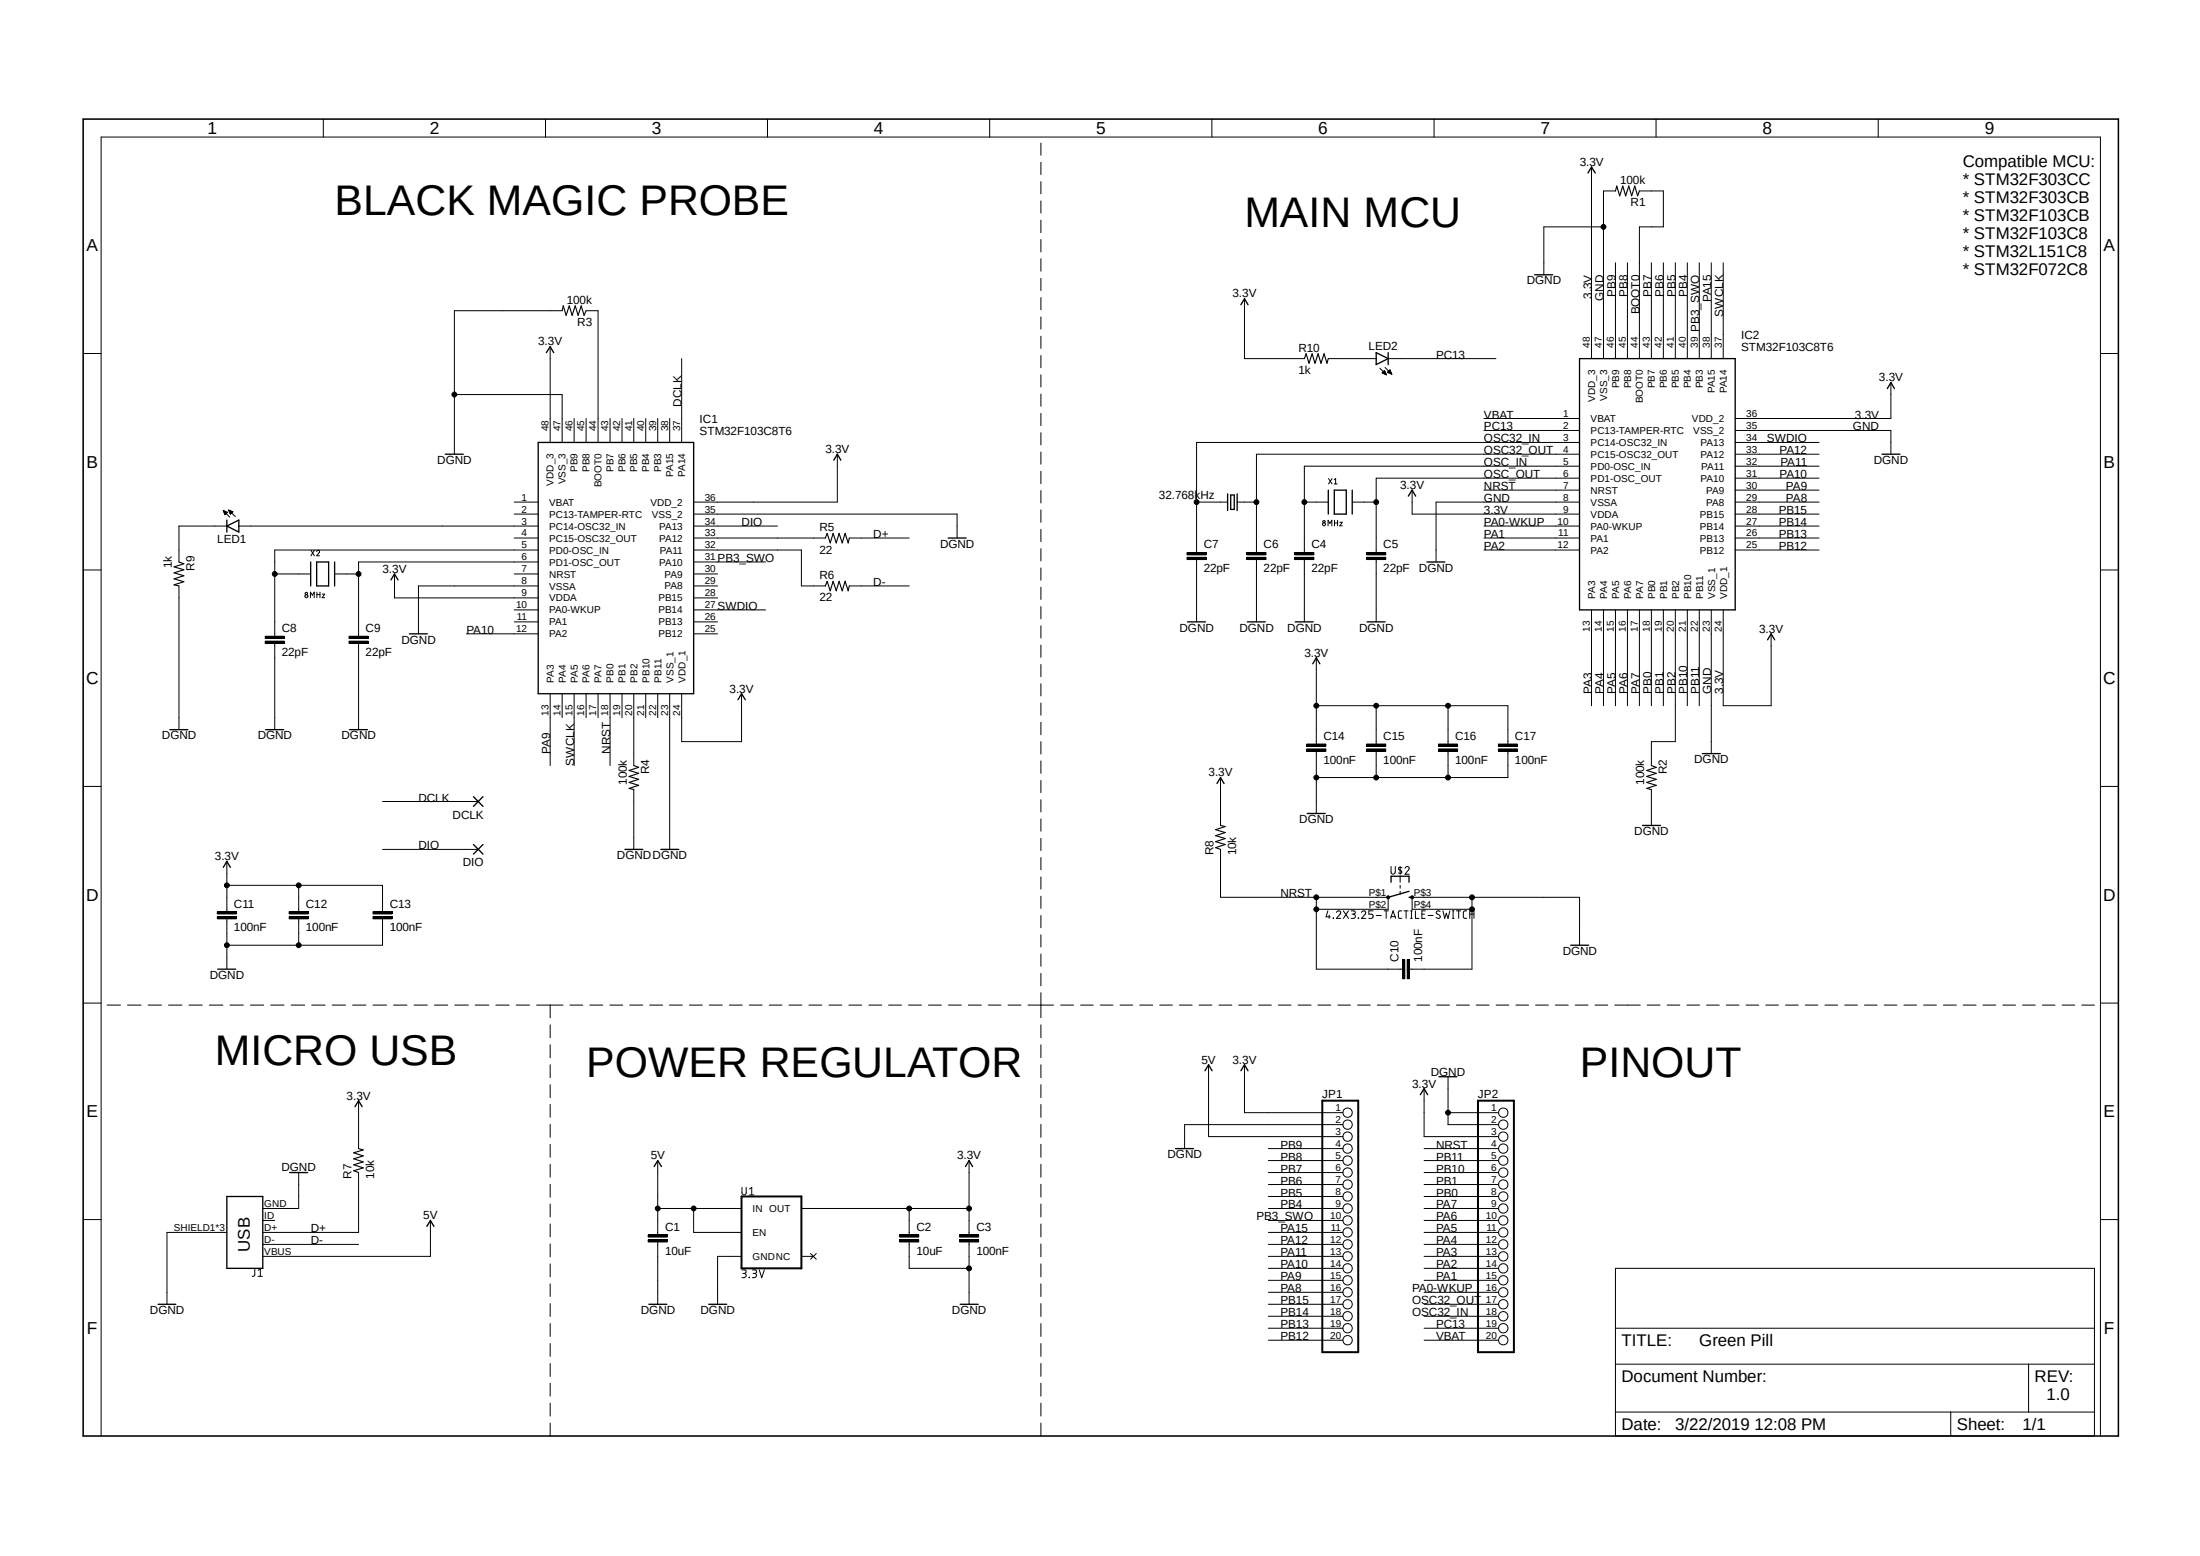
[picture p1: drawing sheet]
<svg xmlns="http://www.w3.org/2000/svg" width="420mm" height="297mm" viewBox="0 0 420 297" stroke-linecap="round" stroke-linejoin="round" font-family="sans-serif">
<path d="M15.4 22.4l389.3 252.2M404.7 22.4l-389.3 252.2" fill="none" stroke="#fff" stroke-width=".19"/>
<g fill="none" stroke="#000" stroke-width=".19">
<path d="M61.7 22.7v3.5M104.1 22.7v3.5M146.5 22.7v3.5M188.9 22.7v3.5M198.7 27.3v2.3M198.7 31v2.3M198.7 34.7v2.3M198.7 38.4v2.3M231.4 22.7v3.5M273.8 22.7v3.5M303.8 31.9v36.6M308.4 36.4h-2.3v32.1"/>
<path d="M313 36.4h4.5v6.9h-4.5v25.2M316.1 22.7v3.5M358.6 22.7v3.5M107.3 59.3h-20.6v27.4M111.9 59.3h2.3v25.2M198.7 42v2.4M198.7 45.7v2.4M198.7 49.4v2.4M198.7 53.1v2.4M198.7 56.8v2.3M237.6 57v11.5h11.4M306.1 43.3h-11.4v9.2"/>
<path d="M308.4 50.2v18.3M310.7 50.2v18.3M315.3 50.2v18.3M317.5 50.2v18.3M319.8 50.2v18.3M322.1 50.2v18.3M324.4 50.2v18.3M326.7 50.2v18.3M329 50.2v18.3M15.9 67.5h3.4M86.7 75.3h20.6v9.2M105 66.2v18.3"/>
<path d="M109.6 79.9v4.6M111.9 79.9v4.6M116.5 79.9v4.6M118.7 79.9v4.6M121 79.9v4.6M123.3 79.9v4.6M125.6 79.9v4.6M127.8 79.9v4.6M130.1 68.5v16M198.7 60.5v2.3M198.7 64.2v2.3M198.7 67.9v2.3"/>
<path d="M198.7 71.5v2.4M198.7 75.2v2.4M198.7 78.9v2.3M253.6 68.5h9.1M263.4 70.3l1.3 1.2M263.9 71.2h.6M263.9 71.1h.6M264 71h.5M264 71.2h.5M264.1 71h.3M264.2 70.9h.2M264.2 71.3h.4"/>
<path d="M264.2 70.8h.1M264.3 70.7l-.4 .5 .8 .3M264.3 70.7l.4 .8M264.3 70.7h.1M264.4 71.4h.2M264.4 70.1l1.3 1.4M264.5 71.5h.1M264.9 71.1l.4-.5 .4 .8zM264.9 71h.6M265 71.1h.6M265 71h.5M265 68.5h20.6"/>
<path d="M265 70.9h.5M265.1 70.8h.3M265.2 71.2h.4M265.2 70.7h.2M265.3 70.7h.1M265.3 71.2h.3M265.5 71.3h.1M283.3 79.9h18.2M361 73v6.9h-29.7M401 67.5h3.4M42.6 97.5l1.3 1.2M42.6 97.5l.8 .3-.4 .5z"/>
<path d="M42.6 97.5h.1M42.7 97.6h.3M42.7 97.5h.1M42.7 97.7h.4M42.8 97.7h.5M42.8 97.9h.5M42.8 97.8h.6M42.8 98h.4M42.9 98h.3M42.9 98.1h.2M42.9 98.2h.1M43.6 97.4l1.3 1.2"/>
<path d="M43.6 97.4l.8 .3M43.6 97.4l.4 .7M43.7 97.5h.2M43.7 97.4h.1M43.7 97.5h.4M43.8 97.6h.5M43.8 97.7h.6M43.9 97.8h.4M43.9 98h.3M43.9 97.9h.3M43.9 98h.2M44 98.1v.1"/>
<path d="M44.4 97.7l-.4 .4M98.2 95.8h4.5M98.2 98.1h4.5M132.4 98.1h50.3v4.6M159.9 86.7v9.1h-27.5M198.7 82.6v2.3M198.7 86.3v2.3M198.7 90v2.3M198.7 93.6v2.4M198.7 97.3v2.4M228.4 95.8h6M236.2 95.8h3.7"/>
<path d="M249 95.8h4.6M253.6 91.4l.7 1M254.3 91.4l-.7 1M254.7 91.6l.3-.2v1M254.7 92.4h.6M254.8 99.3v1.1M254.8 99.8h.6M255.4 99.3v1.1M255.8 99.7h.4l-.4 .7h.4M258.1 95.8h4.6M269.6 93.6v4.5h31.9M283.3 82.2h18.2"/>
<path d="M283.3 93.6h18.2M301.5 95.8h-27.3v11.5M301.5 84.5h-73.1v21M301.5 86.7h-61.6v18.8M301.5 89h-52.5v16.5M301.5 91.3h-38.8v14.2M331.3 95.8h16M331.3 98.1h16M331.3 82.2h29.7v4.5M331.3 84.5h16M331.3 86.7h16M331.3 89h16"/>
<path d="M331.3 91.3h16M331.3 93.6h16M15.9 108.8h3.4M34.2 111.8v27.5M43.3 100.4h-9.1v6.9M45.6 100.4h57.1M52.5 109.6h6.8M59.3 114.1v-1.1l.3 .6 .4-.6v1.1M59.4 105l.6 1.1M60 105l-.6 1.1M60.5 105.3l.2-.3 .3 .2v.2l-.5 .7h.5M60.5 113v1.1"/>
<path d="M60.5 113.5h.6M61.1 113v1.1M61.5 113.4h.5l-.5 .7h.5M63.9 109.6h4.6M75.3 109.6v4.5h27.4M98.2 102.7h4.5M98.2 109.6h4.5M98.2 116.4h4.5M98.2 118.7h4.5M102.7 105h-50.2v16.5M102.7 107.3h-34.2v14.2M102.7 111.8h-22.8v9.2"/>
<path d="M132.4 100.4h16M132.4 102.7h25.2M132.4 105h20.6v6.8h4.6M132.4 107.3h13.7M132.4 109.6h4.6M132.4 111.8h4.6M132.4 114.1h4.6M132.4 116.4h13.7M132.4 118.7h4.6M162.1 102.7h11.5M162.1 111.8h11.5M198.7 101v2.4"/>
<path d="M198.7 104.7v2.4M198.7 108.4v2.3M198.7 112.1v2.3M198.7 115.8v2.3M198.7 119.5v2.3M226.6 106.4h3.7v.4h-3.7zM226.6 105.5h3.7v.4h-3.7zM228.4 106.8v11.9M238 106.4h3.7v.4h-3.7zM238 105.5h3.7v.4h-3.7zM239.9 106.8v11.9M247.2 106.4h3.6v.4h-3.6z"/>
<path d="M247.2 105.5h3.6v.4h-3.6zM249 106.8v11.9M253.5 100.4v-1.1l.4 .6 .4-.6v1.1M260.9 106.4h3.6v.4h-3.6zM260.9 105.5h3.6v.4h-3.6zM262.7 106.8v11.9M283.3 100.4h18.2M283.3 102.7h18.2M283.3 105h18.2M303.8 116.4v18.3M306.1 116.4v18.3M308.4 116.4v18.3"/>
<path d="M310.7 116.4v18.3M313 116.4v18.3M315.3 116.4v18.3M317.5 116.4v18.3M319.8 116.4v25.2h-4.5v4.5M322.1 116.4v18.3M324.4 116.4v18.3M326.7 116.4v27.4M329 116.4v18.3h9.1v-13.7M331.3 100.4h16M331.3 102.7h16M331.3 105h16"/>
<path d="M401 108.8h3.4M50.6 122.4h3.7v.4h-3.7zM50.6 121.5h3.7v.4h-3.7zM52.5 122.8v16.5M66.6 122.4h3.7v.4h-3.7zM66.6 121.5h3.7v.4h-3.7zM68.5 122.8v16.5M89 121h13.7M105 132.4v13.7M107.3 132.4v4.6M109.6 132.4v13.7M111.9 132.4v4.6"/>
<path d="M114.2 132.4v4.6M116.5 132.4v13.7M118.7 132.4v4.6M121 132.4v13.7M123.3 132.4v4.6M125.6 132.4v4.6M127.8 132.4v29.7M130.1 132.4v9.2h11.5v-9.2M132.4 121h4.6M198.7 123.1v2.4M198.7 126.8v2.4M198.7 130.5v2.3"/>
<path d="M198.7 134.2v2.3M198.7 137.9v2.4M251.3 125.6v16.4M251.3 134.7h36.6v7.3M262.7 134.7v7.3M276.4 134.7v7.3M15.9 150.1h3.4M73 153h18.3M121 150.7v11.4M198.7 141.6v2.3M198.7 145.2v2.4M198.7 149v2.3"/>
<path d="M198.7 152.7v2.3M198.7 156.3v2.4M233 148.4v9.2M249.5 143h3.6v.4h-3.6zM249.5 142h3.6v.5h-3.6zM251.3 143.4v11.9M260.9 143h3.6v.4h-3.6zM260.9 142h3.6v.5h-3.6zM262.7 143.4v5M274.6 143h3.7v.4h-3.7zM274.6 142h3.7v.5h-3.7zM276.4 143.4v5"/>
<path d="M286 143h3.7v.4h-3.7zM286 142h3.7v.5h-3.7zM287.9 143.4v5h-36.6M315.3 150.7v6.9M401 150.1h3.4M41.5 175h3.6v.4h-3.6zM41.5 174h3.6v.5h-3.6zM43.3 164.4v9.6M43.3 175.4v9.6M43.3 169h29.7v5M55.2 175h3.6v.4h-3.6zM55.2 174h3.6v.5h-3.6z"/>
<path d="M57 169v5M57 175.4v5M71.2 175h3.6v.4h-3.6zM71.2 174h3.6v.5h-3.6zM73 175.4v5h-29.7M73 162.1h18.3M198.7 160v2.3M198.7 163.7v2.3M198.7 167.4v2.3M198.7 171.1v2.3M198.7 174.8v2.3M198.7 178.4v2.4"/>
<path d="M233 162.1v9.2h32v2.3h-13.7M251.3 171.3v13.7h16.4M253.5 173.9l-.3 1.1h.8M253.7 174.7v.6M254.5 175.2l.1 .1zM255.1 174.2a.4 .4 0 0 1 .6-.3 .4 .4 0 0 1 .1 .6l-.7 .8h.8M256.5 173.9l.9 1.4M257.4 173.9l-.9 1.4M257.9 173.9h.7a.31 .31 0 0 1 .1 .4 .31 .31 0 0 1-.3 .2h-.3M258.4 174.5a.4 .4 0 0 1 .3 .4 .4 .4 0 0 1-.3 .4h-.5M259.3 175.2l.1 .1zM259.9 174.2a.4 .4 0 0 1 .6-.3 .4 .4 0 0 1 .1 .6l-.7 .8h.8"/>
<path d="M262.1 173.9h-.8v.6h.5a.41 .41 0 0 1 .3 .4 .41 .41 0 0 1-.3 .4h-.5M262.7 174.8h1M264.2 173.9h.8M264.6 173.9v1.4M265.5 175.3l.4-1.4 .5 1.4M265.6 165.4v1.1a.4 .4 0 0 0 .4 .4 .4 .4 0 0 0 .4-.4v-1.1M265.6 175h.7M267.3 165.4v1.5M267.3 167.3v1.1M267.3 169v.5M267.3 170.1v.6M267.6 173.9h-.5l-.1 .3v.9l.1 .2h.5"/>
<path d="M267.6 165.7l-.6-.1v.3l.5 .3 .1 .3-.2 .2-.4-.1M268 173.9h.8M268.2 165.7a.39 .39 0 0 1 .5-.3 .39 .39 0 0 1 .3 .5l-.8 1h.8M268.4 173.9v1.4M269.3 175.3h.3M269.3 173.9h.3M269.5 173.9v1.4M270.2 173.9v1.4h.7M271.4 174.5h.5M272.1 173.9h-.7v1.4h.7M272.6 174.8h1M274.9 174a.43 .43 0 0 0-.7 .2l.2 .3 .4 .2 .2 .3-.3 .3-.5-.2"/>
<path d="M275.5 173.9l.3 1.4 .3-1 .3 1 .4-1.4M277.3 175.3h.3M277.3 173.9h.3M277.4 173.9v1.4M278 173.9h.8M278.5 173.9v1.4M280 173.9h-.5l-.1 .3v.9l.6 .2M280.6 174.5h.8M280.6 173.9v1.4M281 173.6h-11.4v-2.3h31.9v9.1M281 171.3v13.7h-11.9M281.4 173.9v1.4"/>
<path d="M15.9 191.5h3.4M20.4 191.9h2.6M24.3 191.9h2.6M28.3 191.9h2.5M32.2 191.9h2.5M36.1 191.9h2.5M40 191.9h2.5M43.9 191.9h2.5M47.8 191.9h2.5M51.7 191.9h2.5M55.6 191.9h2.6M59.5 191.9h2.6"/>
<path d="M63.4 191.9h2.6M67.3 191.9h2.5M71.2 191.9h2.6M75.1 191.9h2.6M79 191.9h2.6M82.9 191.9h2.6M86.8 191.9h2.6M90.7 191.9h2.6M94.7 191.9h2.5M98.6 191.9h2.5M102.4 191.9h5.1M105 191.9v2.4"/>
<path d="M105 195.6v2.5M105 199.4v2.5M108.8 191.9h2.5M112.6 191.9h2.5M116.4 191.9h2.5M120.2 191.9h2.5M124 191.9h2.5M127.8 191.9h2.5M131.6 191.9h2.5M135.4 191.9h2.5M139.2 191.9h2.5M143 191.9h2.5"/>
<path d="M146.9 191.9h2.4M150.6 191.9h2.5M154.4 191.9h2.5M158.2 191.9h2.5M162.1 191.9h2.4M165.9 191.9h2.4M169.6 191.9h2.5M173.4 191.9h2.5M177.2 191.9h2.5M181.1 191.9h2.4M184.9 191.9h2.4M188.7 191.9h2.4"/>
<path d="M192.4 191.9h2.5M196.3 191.9h4.8M198.7 182.1v2.3M198.7 185.8v2.4M198.7 189.5v4.8M198.7 195.6v2.5M198.7 199.4v2.5M202.5 191.9h2.4M206.3 191.9h2.4M210.1 191.9h2.4M213.8 191.9h2.4M217.6 191.9h2.4"/>
<path d="M221.4 191.9h2.4M225.2 191.9h2.4M228.9 191.9h2.5M232.7 191.9h2.5M236.5 191.9h2.4M240.3 191.9h2.4M244.1 191.9h2.4M247.8 191.9h2.5M251.6 191.9h2.4M255.4 191.9h2.4M259.2 191.9h2.4M262.9 191.9h2.5"/>
<path d="M266.7 191.9h2.5M267.8 183.2h.4v3.6h-.4zM268.6 183.2h.5v3.6h-.5zM270.5 191.9h2.4M274.3 191.9h2.4M278 191.9h2.5M281.8 191.9h2.5M285.6 191.9h2.4M289.4 191.9h2.4M293.2 191.9h2.4M296.9 191.9h2.5M300.7 191.9h2.4"/>
<path d="M304.5 191.9h2.4M308.3 191.9h4.8M314.5 191.9h2.4M318.3 191.9h2.4M322 191.9h2.4M325.8 191.9h2.4M329.6 191.9h2.4M333.3 191.9h2.4M337.1 191.9h2.4M340.9 191.9h2.4M344.6 191.9h2.4M348.4 191.9h2.4"/>
<path d="M352.2 191.9h2.4M355.9 191.9h2.5M359.7 191.9h2.4M363.5 191.9h2.4M367.2 191.9h2.5M371 191.9h2.5M374.8 191.9h2.4M378.5 191.9h2.5M382.4 191.9h2.4M386.1 191.9h2.4M389.9 191.9h2.4M393.7 191.9h2.4"/>
<path d="M397.4 191.9h2.4M401 191.5h3.4M68.5 210.1v9.1M105 203.2v2.5M105 207.1v2.4M105 210.8v2.5M105 214.6v2.5M105 218.4v2.5M198.7 203.2v2.5M198.7 207.1v2.4M198.7 210.8v2.5M198.7 214.6v2.5"/>
<path d="M198.7 218.4v2.5M230.7 203.2v13.8h25.7M237.6 203.2v9.2h18.8M242.1 219.2h14.3M256.4 214.7h-30.3v4.5M271.9 207.8v9.2h14.1M271.9 219.2h14.1M276.4 212.4h9.6M276.4 205.5v9.2h9.6M15.9 232.8h3.4M43.3 235.2h-11.4v13.8M50.2 233h2.3"/>
<path d="M50.2 237.5h18.3M57 223.8v6.9h-6.8M68.5 223.8v11.4h-18.3M82.2 233v6.8h-32M105 222.2v2.5M105 226.1v2.4M105 229.8v2.5M105 233.6v2.5M105 237.4v2.5M123.7 236.6h3.7v.5h-3.7zM123.7 235.7h3.7v.4h-3.7zM125.6 221.5v14.2"/>
<path d="M125.6 237.1v11.9M125.6 230.7h16M132.4 230.7v4.5h9.2M141.6 239.8h-4.6v9.2M141.6 226.7l.1 1.2a.41 .41 0 0 0 .4 .2 .41 .41 0 0 0 .4-.4v-1M143.1 226.9l.4-.2v1.4M143.1 228.1h.8M153 230.7h32M153 239.8h2.3M154.7 239.3l1.1 1.1M155.8 239.3l-1.1 1.1M171.7 236.6h3.7v.5h-3.7z"/>
<path d="M171.7 235.7h3.7v.4h-3.7zM173.6 237.1v5h11.4M173.6 230.7v5M183.2 236.6h3.6v.5h-3.6zM183.2 235.7h3.6v.4h-3.6zM185 221.5v14.2M185 237.1v11.9M198.7 222.2v2.5M198.7 226.1v2.4M198.7 229.8v2.5M198.7 233.6v2.5M198.7 237.4v2.5"/>
<path d="M242.1 221.5h14.3M242.1 223.8h14.3M242.1 226.1h14.3M242.1 228.4h14.3M242.1 230.7h14.3M242.1 233h14.3M242.1 235.2h14.3M242.1 237.5h14.3M242.1 239.8h14.3M271.9 221.5h14.1M271.9 223.8h14.1M271.9 226.1h14.1"/>
<path d="M271.9 228.4h14.1M271.9 230.7h14.1M271.9 233h14.1M271.9 235.2h14.1M271.9 237.5h14.1M271.9 239.8h14.1M401 232.8h3.4M48.6 242.2v1.1l-.1 .3h-.3M49.3 243.6h.8M49.3 242.5l.4-.3v1.4M105 241.3v2.4M105 245.1v2.4"/>
<path d="M105 248.8v2.5M105 252.6v2.5M105 256.5v2.4M141.6 242.4h.6a.34 .34 0 0 1 .3 .3 .34 .34 0 0 1-.3 .4h-.4M142.1 243.1a.4 .4 0 0 1 .4 .4 .4 .4 0 0 1-.4 .4h-.5M143 243.8l.1 .1zM143.6 242.4h.5a.34 .34 0 0 1 .3 .3 .34 .34 0 0 1-.3 .4h-.3M144 243.1a.4 .4 0 0 1 .4 .4 .4 .4 0 0 1-.4 .4h-.4M144.9 242.4l.5 1.5 .5-1.5M198.7 241.3v2.4M198.7 245.1v2.4M198.7 248.8v2.5"/>
<path d="M198.7 252.6v2.5M198.7 256.5v2.4M242.1 242.1h14.3M242.1 244.4h14.3M242.1 246.7h14.3M242.1 249h14.3M242.1 251.2h14.3M242.1 253.5h14.3M242.1 255.8h14.3M271.9 242.1h14.1M271.9 244.4h14.1M271.9 246.7h14.1"/>
<path d="M271.9 249h14.1M271.9 251.2h14.1M271.9 253.5h14.1M271.9 255.8h14.1M308.4 242.1h91.4v32h-91.4zM308.4 253.5h91.4M19.3 274.1v-247.9h381.7v247.9M105 260.3v2.4M105 264v2.5M105 267.8v2.5M105 271.7v2.4M198.7 260.3v2.4"/>
<path d="M198.7 264v2.5M198.7 267.8v2.5M198.7 271.7v2.4M308.4 260.4h91.4M308.4 269.5h91.4M372.4 269.5v4.6M387.3 260.4v9.1"/>
<circle cx="306.1" cy="43.3" r=".46"/>
<circle cx="86.7" cy="75.3" r=".46"/>
<circle cx="228.4" cy="95.8" r=".46"/>
<circle cx="239.9" cy="95.8" r=".46"/>
<circle cx="249" cy="95.8" r=".46"/>
<circle cx="252.8" cy="99.6" r=".23"/>
<circle cx="262.7" cy="95.8" r=".46"/>
<circle cx="52.5" cy="109.6" r=".46"/>
<circle cx="58.5" cy="113.3" r=".23"/>
<circle cx="58.5" cy="113.8" r=".29"/>
<circle cx="68.5" cy="109.6" r=".46"/>
<circle cx="252.8" cy="100.1" r=".29"/>
<circle cx="251.3" cy="134.7" r=".46"/>
<circle cx="262.7" cy="134.7" r=".46"/>
<circle cx="276.4" cy="134.7" r=".46"/>
<circle cx="251.3" cy="148.4" r=".46"/>
<circle cx="262.7" cy="148.4" r=".46"/>
<circle cx="276.4" cy="148.4" r=".46"/>
<circle cx="43.3" cy="169" r=".46"/>
<circle cx="57" cy="169" r=".46"/>
<circle cx="251.3" cy="173.6" r=".46"/>
<circle cx="251.3" cy="171.3" r=".46"/>
<circle cx="265" cy="171.3" r=".3"/>
<circle cx="269.6" cy="171.3" r=".3"/>
<circle cx="281" cy="173.6" r=".46"/>
<circle cx="281" cy="171.3" r=".46"/>
<circle cx="43.3" cy="180.4" r=".46"/>
<circle cx="57" cy="180.4" r=".46"/>
<circle cx="257.3" cy="214.7" r=".89"/>
<circle cx="257.3" cy="219.2" r=".89"/>
<circle cx="257.3" cy="217" r=".89"/>
<circle cx="257.3" cy="212.4" r=".89"/>
<circle cx="276.4" cy="212.4" r=".46"/>
<circle cx="287" cy="214.7" r=".89"/>
<circle cx="287" cy="217" r=".89"/>
<circle cx="287" cy="212.4" r=".89"/>
<circle cx="287" cy="219.2" r=".89"/>
<circle cx="125.6" cy="230.7" r=".46"/>
<circle cx="132.4" cy="230.7" r=".46"/>
<circle cx="173.6" cy="230.7" r=".46"/>
<circle cx="185" cy="230.7" r=".46"/>
<circle cx="257.3" cy="237.5" r=".89"/>
<circle cx="257.3" cy="223.8" r=".89"/>
<circle cx="257.3" cy="239.8" r=".89"/>
<circle cx="257.3" cy="221.5" r=".89"/>
<circle cx="257.3" cy="228.4" r=".89"/>
<circle cx="257.3" cy="226.1" r=".89"/>
<circle cx="257.3" cy="230.7" r=".89"/>
<circle cx="257.3" cy="235.2" r=".89"/>
<circle cx="257.3" cy="233" r=".89"/>
<circle cx="287" cy="233" r=".89"/>
<circle cx="287" cy="228.4" r=".89"/>
<circle cx="287" cy="237.5" r=".89"/>
<circle cx="287" cy="239.8" r=".89"/>
<circle cx="287" cy="223.8" r=".89"/>
<circle cx="287" cy="235.2" r=".89"/>
<circle cx="287" cy="226.1" r=".89"/>
<circle cx="287" cy="230.7" r=".89"/>
<circle cx="287" cy="221.5" r=".89"/>
<circle cx="185" cy="242.1" r=".46"/>
<circle cx="257.3" cy="251.2" r=".89"/>
<circle cx="257.3" cy="242.1" r=".89"/>
<circle cx="257.3" cy="253.5" r=".89"/>
<circle cx="257.3" cy="244.4" r=".89"/>
<circle cx="257.3" cy="246.7" r=".89"/>
<circle cx="257.3" cy="249" r=".89"/>
<circle cx="257.3" cy="255.8" r=".89"/>
<circle cx="287" cy="244.4" r=".89"/>
<circle cx="287" cy="253.5" r=".89"/>
<circle cx="287" cy="255.8" r=".89"/>
<circle cx="287" cy="249" r=".89"/>
<circle cx="287" cy="246.7" r=".89"/>
<circle cx="287" cy="251.2" r=".89"/>
<circle cx="287" cy="242.1" r=".89"/>
</g>
<g fill="none" stroke="#000" stroke-width=".25">
<path d="M303.1 33l.7-1.1 .7 1.1M236.9 58.2l.7-1.2 .7 1.2M293 52.5h3.4M104.3 67.3l.7-1.1 .7 1.1M262.7 67.3l2.3 1.2-2.3 1.1zM265 67.3v2.3M301.5 68.5h29.8v47.9h-29.8zM360.3 74.2l.7-1.2 .7 1.2M43.3 99.3v2.3M85 86.7h3.4M102.7 84.5h29.7v47.9h-29.7zM159.2 87.8l.7-1.1 .6 1.1"/>
<path d="M234.4 94.3v3.2M234.9 94.5h.7v2.7h-.7zM236.2 94.3v3.2M253.6 93.6v4.5M254.7 93.6h2.3v4.5h-2.3zM258.1 93.6v4.5M268.9 94.7l.7-1.1 .7 1.1M359.3 86.7h3.4M43.3 100.4l2.3-1.1v2.3zM59.3 107.3v4.5M60.5 107.3h2.2v4.5h-2.2zM63.9 107.3v4.5"/>
<path d="M74.6 110.7l.7-1.1 .7 1.1M181 102.7h3.4M226.7 118.7h3.4M238.1 118.7h3.5M247.3 118.7h3.4M261 118.7h3.4M272.4 107.3h3.4M32.4 139.3h3.5M50.7 139.3h3.4M66.7 139.3h3.4M78.1 121h3.5M140.9 133.6l.7-1.2 .7 1.2"/>
<path d="M250.6 126.7l.7-1.1 .7 1.1M337.4 122.1l.7-1.1 .7 1.1M90.4 152.1l1.8 1.8M92.2 152.1l-1.8 1.8M232.3 149.6l.7-1.2 .7 1.2M249.6 155.3h3.4M313.6 157.6h3.4M325 143.8h3.4M42.6 165.6l.7-1.2 .7 1.2M90.4 161.2l1.8 1.8M92.2 161.2l-1.8 1.8M119.3 162.1h3.4"/>
<path d="M126.2 162.1h3.4M265.6 168.4v-1.1h3.4v1.1M269 171.3h.6M269 170.1l-4 1.2M41.6 185h3.4M299.8 180.4h3.5M67.8 211.2l.7-1.1 .6 1.1M224.4 219.2h3.4M230 204.4l.7-1.2 .7 1.2M236.9 204.4l.7-1.2 .7 1.2M271.1 209l.8-1.2 .6 1.2M274.7 205.5h3.4"/>
<path d="M43.3 228.4h6.9v13.7h-6.9zM55.3 223.8h3.4M81.5 234.1l.7-1.1 .6 1.1M124.9 222.7l.7-1.2 .7 1.2M184.3 222.7l.7-1.2 .7 1.2M30.2 249h3.4M123.9 249h3.4M135.3 249h3.4M183.3 249h3.4"/>
</g>
<path d="M252.4 210.1h6.9v48h-6.9zM282.2 210.1h6.8v48h-6.8zM141.6 228.4h11.4v13.7h-11.4z" fill="none" stroke="#000" stroke-width=".38"/>
<path d="M308.4 36.4l.3-.9 .5 1.9 .6-1.9 .5 1.9 .6-1.9 .6 1.9 .6-1.9 .5 1.9 .4-1M107.3 59.3l.2-.9 .6 1.8 .6-1.8 .5 1.8 .6-1.8 .6 1.8 .6-1.8 .5 1.8 .4-.9M249 68.5l.3-1 .6 1.8 .6-1.8 .5 1.8 .6-1.8 .6 1.8 .6-1.8 .5 1.8 .3-.8M34.2 107.3l.9 .3-1.9 .6 1.9 .6-1.9 .5 1.9 .6-1.9 .6 1.9 .5-1.9 .6 1 .2M157.6 102.7l.3-.9 .6 1.8 .5-1.8 .6 1.8 .6-1.8 .6 1.8 .5-1.8 .6 1.8 .2-.9M157.6 111.8l.3-.8 .6 1.8 .5-1.8 .6 1.8 .6-1.8 .6 1.8 .5-1.8 .6 1.8 .2-1M121 146.1l.9 .4-1.8 .6 1.8 .5-1.8 .6 1.8 .6-1.8 .6 1.8 .5-1.8 .6 .9 .2M233 157.6l.9 .2-1.8 .6 1.8 .5-1.8 .6 1.8 .6-1.8 .6 1.8 .5-1.8 .6 .9 .3M315.3 146.1l.9 .4-1.8 .6 1.8 .5-1.8 .6 1.8 .6-1.8 .6 1.8 .5-1.8 .6 .9 .2M68.5 219.2l.8 .3-1.8 .5 1.8 .6-1.8 .6 1.8 .6-1.8 .5 1.8 .6-1.8 .6 1 .3" fill="none" stroke="#000" stroke-width=".21"/>
<g fill="none" stroke="#000" stroke-width=".42">
<path d="M226.6 106.6h3.7M226.6 105.7h3.7M238 106.6h3.7M238 105.7h3.7M247.2 106.6h3.6M247.2 105.7h3.6M260.9 106.6h3.6M260.9 105.7h3.6M50.6 122.6h3.7M50.6 121.7h3.7M66.6 122.6h3.7M66.6 121.7h3.7"/>
<path d="M249.5 143.2h3.6M249.5 142.2h3.6M260.9 143.2h3.6M260.9 142.2h3.6M274.6 143.2h3.7M274.6 142.2h3.7M286 143.2h3.7M286 142.2h3.7M41.5 175.2h3.6M41.5 174.2h3.6M55.2 175.2h3.6M55.2 174.2h3.6"/>
<path d="M71.2 175.2h3.6M71.2 174.2h3.6M268 183.2v3.6M268.9 183.2v3.6M123.7 236.9h3.7M123.7 235.9h3.7M171.7 236.9h3.7M171.7 235.9h3.7M183.2 236.9h3.6M183.2 235.9h3.6"/>
</g>
<g fill="#000">
<circle cx="306.1" cy="43.3" r=".46"/>
<circle cx="86.7" cy="75.3" r=".46"/>
<circle cx="228.4" cy="95.8" r=".46"/>
<circle cx="239.9" cy="95.8" r=".46"/>
<circle cx="249" cy="95.8" r=".46"/>
<circle cx="262.7" cy="95.8" r=".46"/>
<circle cx="52.5" cy="109.6" r=".46"/>
<circle cx="68.5" cy="109.6" r=".46"/>
<circle cx="251.3" cy="134.7" r=".46"/>
<circle cx="262.7" cy="134.7" r=".46"/>
<circle cx="276.4" cy="134.7" r=".46"/>
<circle cx="251.3" cy="148.4" r=".46"/>
<circle cx="262.7" cy="148.4" r=".46"/>
<circle cx="276.4" cy="148.4" r=".46"/>
<circle cx="43.3" cy="169" r=".46"/>
<circle cx="57" cy="169" r=".46"/>
<circle cx="251.3" cy="173.6" r=".46"/>
<circle cx="251.3" cy="171.3" r=".46"/>
<circle cx="265" cy="171.3" r=".3"/>
<circle cx="269.6" cy="171.3" r=".3"/>
<circle cx="281" cy="173.6" r=".46"/>
<circle cx="281" cy="171.3" r=".46"/>
<circle cx="43.3" cy="180.4" r=".46"/>
<circle cx="57" cy="180.4" r=".46"/>
<circle cx="276.4" cy="212.4" r=".46"/>
<circle cx="125.6" cy="230.7" r=".46"/>
<circle cx="132.4" cy="230.7" r=".46"/>
<circle cx="173.6" cy="230.7" r=".46"/>
<circle cx="185" cy="230.7" r=".46"/>
<circle cx="185" cy="242.1" r=".46"/>
</g>
<path d="M15.9 22.7h388.5v251.4h-388.5z" fill="none" stroke="#000" stroke-width=".3"/>
<g font-size="8.2">
<text x="63.9" y="41">BLACK MAGIC PROBE</text>
<text x="237.6" y="43.3">MAIN MCU</text>
<text x="41" y="203.3">MICRO USB</text>
<text x="111.9" y="205.5">POWER REGULATOR</text>
<text x="301.6" y="205.5">PINOUT</text>
</g>
<g font-size="3.3">
<text x="39.6" y="25.6">1</text>
<text x="82" y="25.6">2</text>
<text x="124.5" y="25.6">3</text>
<text x="166.8" y="25.6">4</text>
<text x="209.3" y="25.6">5</text>
<text x="251.7" y="25.6">6</text>
<text x="294.1" y="25.6">7</text>
<text x="336.5" y="25.6">8</text>
<text x="378.9" y="25.6">9</text>
<text x="16.5" y="48">A</text>
<text x="401.6" y="48">A</text>
<text x="16.5" y="89.3">B</text>
<text x="401.6" y="89.3">B</text>
<text x="16.4" y="130.6">C</text>
<text x="401.5" y="130.6">C</text>
<text x="16.4" y="172">D</text>
<text x="401.5" y="172">D</text>
<text x="16.5" y="213.3">E</text>
<text x="401.6" y="213.3">E</text>
<text x="16.6" y="254.6">F</text>
<text x="401.7" y="254.6">F</text>
</g>
<g font-size="3.2">
<text x="374.7" y="31.9">Compatible MCU:</text>
<text x="374.7" y="35.3">* STM32F303CC</text>
<text x="374.7" y="38.7">* STM32F303CB</text>
<text x="374.7" y="42.2">* STM32F103CB</text>
<text x="374.7" y="45.6">* STM32F103C8</text>
<text x="374.7" y="49">* STM32L151C8</text>
<text x="374.7" y="52.5">* STM32F072C8</text>
<text x="47.7" y="238.9" transform="rotate(-90 47.7 238.9)">USB</text>
<text x="309.5" y="257">TITLE:</text>
<text x="324.4" y="257">Green Pill</text>
<text x="309.5" y="263.8">Document Number:</text>
<text x="388.4" y="263.8">REV:</text>
<text x="390.7" y="267.2">1.0</text>
<text x="309.5" y="273">Date:</text>
<text x="319.8" y="273">3/22/2019 12:08 PM</text>
<text x="373.6" y="273">Sheet:</text>
<text x="386.1" y="273">1/1</text>
</g>
<g font-size="2.2">
<text x="301.6" y="31.7">3.3V</text>
<text x="309.3" y="35.1">100k</text>
<text x="311.3" y="39.4">R1</text>
<text x="108.2" y="58">100k</text>
<text x="235.3" y="56.8">3.3V</text>
<text x="291.5" y="54.3">DGND</text>
<text x="303.9" y="57" transform="rotate(-90 303.9 57)">3.3V</text>
<text x="306.1" y="57.4" transform="rotate(-90 306.1 57.4)">GND</text>
<text x="308.4" y="56.6" transform="rotate(-90 308.4 56.6)">PB9</text>
<text x="310.7" y="56.6" transform="rotate(-90 310.7 56.6)">PB8</text>
<text x="315.3" y="56.6" transform="rotate(-90 315.3 56.6)">PB7</text>
<text x="317.5" y="56.6" transform="rotate(-90 317.5 56.6)">PB6</text>
<text x="319.8" y="56.6" transform="rotate(-90 319.8 56.6)">PB5</text>
<text x="322.1" y="56.6" transform="rotate(-90 322.1 56.6)">PB4</text>
<text x="326.7" y="57.7" transform="rotate(-90 326.7 57.7)">PA15</text>
<text x="102.7" y="65.9">3.3V</text>
<text x="110.2" y="62.3">R3</text>
<text x="313" y="60" transform="rotate(-90 313 60)">BOOT0</text>
<text x="324.4" y="63.3" transform="rotate(-90 324.4 63.3)">PB3_SWO</text>
<text x="329" y="60.5" transform="rotate(-90 329 60.5)">SWCLK</text>
<text x="332.4" y="64.7">IC2</text>
<text x="247.9" y="71.4">1k</text>
<text x="247.9" y="67.1">R10</text>
<text x="261.3" y="66.8">LED2</text>
<text x="274.2" y="68.5">PC13</text>
<text x="332.4" y="67">STM32F103C8T6</text>
<text x="130.1" y="77.6" transform="rotate(-90 130.1 77.6)">DCLK</text>
<text x="358.7" y="72.8">3.3V</text>
<text x="133.6" y="83">STM32F103C8T6</text>
<text x="133.6" y="80.7">IC1</text>
<text x="283.3" y="79.9">VBAT</text>
<text x="283.3" y="82.2">PC13</text>
<text x="353.7" y="82.2">GND</text>
<text x="354.1" y="79.9">3.3V</text>
<text x="83.5" y="88.6">DGND</text>
<text x="157.6" y="86.5">3.3V</text>
<text x="283.3" y="84.5">OSC32_IN</text>
<text x="283.3" y="86.7">OSC32_OUT</text>
<text x="283.3" y="89">OSC_IN</text>
<text x="337.3" y="84.5">SWDIO</text>
<text x="339.7" y="86.7">PA12</text>
<text x="339.9" y="89">PA11</text>
<text x="357.7" y="88.6">DGND</text>
<text x="221.2" y="95.2">32.768kHz</text>
<text x="267.3" y="93.3">3.3V</text>
<text x="283.3" y="91.3">OSC_OUT</text>
<text x="283.3" y="93.6">NRST</text>
<text x="283.3" y="95.8">GND</text>
<text x="339.7" y="91.3">PA10</text>
<text x="341" y="93.6">PA9</text>
<text x="341" y="95.8">PA8</text>
<text x="141.6" y="100.4">DIO</text>
<text x="156.4" y="101.4">R5</text>
<text x="283.3" y="100.4">PA0-WKUP</text>
<text x="283.3" y="98.1">3.3V</text>
<text x="339.6" y="98.1">PB15</text>
<text x="339.6" y="100.4">PB14</text>
<text x="41.5" y="103.6">LED1</text>
<text x="137" y="107.3">PB3_SWO</text>
<text x="156.4" y="105.7">22</text>
<text x="166.7" y="102.7">D+</text>
<text x="179.5" y="104.6">DGND</text>
<text x="229.8" y="104.6">C7</text>
<text x="241.2" y="104.6">C6</text>
<text x="250.4" y="104.6">C4</text>
<text x="264.1" y="104.6">C5</text>
<text x="283.3" y="102.7">PA1</text>
<text x="283.3" y="105">PA2</text>
<text x="339.6" y="102.7">PB13</text>
<text x="339.6" y="105">PB12</text>
<text x="32.8" y="108.5" transform="rotate(-90 32.8 108.5)">1k</text>
<text x="37.1" y="109" transform="rotate(-90 37.1 109)">R9</text>
<text x="73" y="109.3">3.3V</text>
<text x="156.4" y="110.5">R6</text>
<text x="166.7" y="111.8">D-</text>
<text x="229.8" y="109.2">22pF</text>
<text x="241.2" y="109.2">22pF</text>
<text x="250.4" y="109.2">22pF</text>
<text x="264.1" y="109.2">22pF</text>
<text x="270.9" y="109.1">DGND</text>
<text x="137" y="116.4">SWDIO</text>
<text x="156.4" y="114.8">22</text>
<text x="53.8" y="125.2">22pF</text>
<text x="53.8" y="120.7">C8</text>
<text x="69.8" y="125.2">22pF</text>
<text x="69.8" y="120.7">C9</text>
<text x="76.6" y="122.9">DGND</text>
<text x="89" y="121">PA10</text>
<text x="225.2" y="120.6">DGND</text>
<text x="236.6" y="120.6">DGND</text>
<text x="245.7" y="120.6">DGND</text>
<text x="249" y="125.4">3.3V</text>
<text x="259.5" y="120.6">DGND</text>
<text x="335.8" y="120.8">3.3V</text>
<text x="139.3" y="132.2">3.3V</text>
<text x="303.9" y="132.4" transform="rotate(-90 303.9 132.4)">PA3</text>
<text x="306.1" y="132.4" transform="rotate(-90 306.1 132.4)">PA4</text>
<text x="308.4" y="132.4" transform="rotate(-90 308.4 132.4)">PA5</text>
<text x="310.7" y="132.4" transform="rotate(-90 310.7 132.4)">PA6</text>
<text x="313" y="132.4" transform="rotate(-90 313 132.4)">PA7</text>
<text x="315.3" y="132.4" transform="rotate(-90 315.3 132.4)">PB0</text>
<text x="317.5" y="132.4" transform="rotate(-90 317.5 132.4)">PB1</text>
<text x="319.8" y="132.4" transform="rotate(-90 319.8 132.4)">PB2</text>
<text x="322.1" y="132.4" transform="rotate(-90 322.1 132.4)">PB10</text>
<text x="324.4" y="132.4" transform="rotate(-90 324.4 132.4)">PB11</text>
<text x="326.7" y="132.4" transform="rotate(-90 326.7 132.4)">GND</text>
<text x="329" y="132.4" transform="rotate(-90 329 132.4)">3.3V</text>
<text x="30.9" y="141.1">DGND</text>
<text x="49.2" y="141.1">DGND</text>
<text x="65.2" y="141.1">DGND</text>
<text x="105" y="143.8" transform="rotate(-90 105 143.8)">PA9</text>
<text x="116.5" y="143.8" transform="rotate(-90 116.5 143.8)">NRST</text>
<text x="252.6" y="141.2">C14</text>
<text x="264.1" y="141.2">C15</text>
<text x="277.8" y="141.2">C16</text>
<text x="289.2" y="141.2">C17</text>
<text x="109.6" y="146.1" transform="rotate(-90 109.6 146.1)">SWCLK</text>
<text x="119.6" y="149.8" transform="rotate(-90 119.6 149.8)">100k</text>
<text x="124" y="147.8" transform="rotate(-90 124 147.8)">R4</text>
<text x="230.7" y="148.2">3.3V</text>
<text x="252.6" y="145.8">100nF</text>
<text x="264.1" y="145.8">100nF</text>
<text x="277.8" y="145.8">100nF</text>
<text x="289.2" y="145.8">100nF</text>
<text x="313.9" y="149.8" transform="rotate(-90 313.9 149.8)">100k</text>
<text x="318.2" y="147.8" transform="rotate(-90 318.2 147.8)">R2</text>
<text x="323.4" y="145.7">DGND</text>
<text x="79.9" y="153">DCLK</text>
<text x="86.4" y="156.3">DCLK</text>
<text x="248" y="157.1">DGND</text>
<text x="312" y="159.4">DGND</text>
<text x="41" y="164.2">3.3V</text>
<text x="79.9" y="162.1">DIO</text>
<text x="88.4" y="165.4">DIO</text>
<text x="117.8" y="164">DGNDDGND</text>
<text x="231.6" y="163.3" transform="rotate(-90 231.6 163.3)">R8</text>
<text x="236" y="163.3" transform="rotate(-90 236 163.3)">10k</text>
<text x="44.7" y="173.2">C11</text>
<text x="58.4" y="173.2">C12</text>
<text x="74.4" y="173.2">C13</text>
<text x="244.4" y="171.3">NRST</text>
<text x="44.7" y="177.8">100nF</text>
<text x="58.4" y="177.8">100nF</text>
<text x="74.4" y="177.8">100nF</text>
<text x="267" y="183.6" transform="rotate(-90 267 183.6)">C10</text>
<text x="271.5" y="183.6" transform="rotate(-90 271.5 183.6)">100nF</text>
<text x="298.3" y="182.2">DGND</text>
<text x="40" y="186.8">DGND</text>
<text x="229.4" y="203">5V</text>
<text x="235.3" y="203">3.3V</text>
<text x="66.2" y="209.9">3.3V</text>
<text x="252.4" y="209.6">JP1</text>
<text x="269.6" y="207.6">3.3V</text>
<text x="273.1" y="205.3">DGND</text>
<text x="282.2" y="209.6">JP2</text>
<text x="124.2" y="221.3">5V</text>
<text x="182.7" y="221.3">3.3V</text>
<text x="222.9" y="221.1">DGND</text>
<text x="244.4" y="219.2">PB9</text>
<text x="244.4" y="221.5">PB8</text>
<text x="274.2" y="219.2">NRST</text>
<text x="274.2" y="221.5">PB11</text>
<text x="53.7" y="223.6">DGND</text>
<text x="67.1" y="225" transform="rotate(-90 67.1 225)">R7</text>
<text x="71.4" y="225" transform="rotate(-90 71.4 225)">10k</text>
<text x="244.4" y="223.8">PB7</text>
<text x="244.4" y="226.1">PB6</text>
<text x="274.2" y="226.1">PB1</text>
<text x="274.2" y="223.8">PB10</text>
<text x="80.8" y="232.7">5V</text>
<text x="239.9" y="233">PB3_SWO</text>
<text x="244.4" y="228.4">PB5</text>
<text x="244.4" y="230.7">PB4</text>
<text x="274.2" y="233">PA6</text>
<text x="274.2" y="230.7">PA7</text>
<text x="274.2" y="228.4">PB0</text>
<text x="59.3" y="235.2">D+</text>
<text x="59.3" y="237.5">D-</text>
<text x="127" y="239.5">10uF</text>
<text x="127" y="234.9">C1</text>
<text x="175" y="239.5">10uF</text>
<text x="175" y="234.9">C2</text>
<text x="186.4" y="234.9">C3</text>
<text x="186.4" y="239.5">100nF</text>
<text x="244.4" y="237.5">PA12</text>
<text x="244.4" y="239.8">PA11</text>
<text x="244.4" y="235.2">PA15</text>
<text x="274.2" y="239.8">PA3</text>
<text x="274.2" y="237.5">PA4</text>
<text x="274.2" y="235.2">PA5</text>
<text x="244.4" y="242.1">PA10</text>
<text x="244.4" y="244.4">PA9</text>
<text x="274.2" y="244.4">PA1</text>
<text x="274.2" y="242.1">PA2</text>
<text x="28.6" y="250.8">DGND</text>
<text x="122.3" y="250.8">DGND</text>
<text x="133.7" y="250.8">DGND</text>
<text x="181.7" y="250.8">DGND</text>
<text x="244.4" y="246.7">PA8</text>
<text x="244.4" y="249">PB15</text>
<text x="244.4" y="251.2">PB14</text>
<text x="269.6" y="251.2">OSC32_IN</text>
<text x="269.6" y="249">OSC32_OUT</text>
<text x="269.6" y="246.7">PA0-WKUP</text>
<text x="244.4" y="253.5">PB13</text>
<text x="244.4" y="255.8">PB12</text>
<text x="274.2" y="255.8">VBAT</text>
<text x="274.2" y="253.5">PC13</text>
</g>
<g font-size="1.9">
<text x="303.5" y="66.3" transform="rotate(-90 303.5 66.3)">48</text>
<text x="305.8" y="66.3" transform="rotate(-90 305.8 66.3)">47</text>
<text x="308.1" y="66.3" transform="rotate(-90 308.1 66.3)">46</text>
<text x="310.4" y="66.3" transform="rotate(-90 310.4 66.3)">45</text>
<text x="312.7" y="66.3" transform="rotate(-90 312.7 66.3)">44</text>
<text x="315" y="66.3" transform="rotate(-90 315 66.3)">43</text>
<text x="317.3" y="66.3" transform="rotate(-90 317.3 66.3)">42</text>
<text x="319.5" y="66.3" transform="rotate(-90 319.5 66.3)">41</text>
<text x="321.8" y="66.3" transform="rotate(-90 321.8 66.3)">40</text>
<text x="324.1" y="66.3" transform="rotate(-90 324.1 66.3)">39</text>
<text x="326.4" y="66.3" transform="rotate(-90 326.4 66.3)">38</text>
<text x="328.7" y="66.3" transform="rotate(-90 328.7 66.3)">37</text>
<text x="304.5" y="76.7" transform="rotate(-90 304.5 76.7)">VDD_3</text>
<text x="306.8" y="76.5" transform="rotate(-90 306.8 76.5)">VSS_3</text>
<text x="309.1" y="74.1" transform="rotate(-90 309.1 74.1)">PB9</text>
<text x="311.4" y="74.1" transform="rotate(-90 311.4 74.1)">PB8</text>
<text x="313.7" y="77" transform="rotate(-90 313.7 77)">BOOT0</text>
<text x="315.9" y="74.1" transform="rotate(-90 315.9 74.1)">PB7</text>
<text x="318.2" y="74.1" transform="rotate(-90 318.2 74.1)">PB6</text>
<text x="320.5" y="74.1" transform="rotate(-90 320.5 74.1)">PB5</text>
<text x="322.8" y="74.1" transform="rotate(-90 322.8 74.1)">PB4</text>
<text x="325.1" y="74.1" transform="rotate(-90 325.1 74.1)">PB3</text>
<text x="327.4" y="75.1" transform="rotate(-90 327.4 75.1)">PA15</text>
<text x="329.7" y="75.1" transform="rotate(-90 329.7 75.1)">PA14</text>
<text x="104.7" y="82.3" transform="rotate(-90 104.7 82.3)">48</text>
<text x="107" y="82.3" transform="rotate(-90 107 82.3)">47</text>
<text x="109.3" y="82.3" transform="rotate(-90 109.3 82.3)">46</text>
<text x="111.6" y="82.3" transform="rotate(-90 111.6 82.3)">45</text>
<text x="113.8" y="82.3" transform="rotate(-90 113.8 82.3)">44</text>
<text x="116.1" y="82.3" transform="rotate(-90 116.1 82.3)">43</text>
<text x="118.4" y="82.3" transform="rotate(-90 118.4 82.3)">42</text>
<text x="120.7" y="82.3" transform="rotate(-90 120.7 82.3)">41</text>
<text x="123" y="82.3" transform="rotate(-90 123 82.3)">40</text>
<text x="125.3" y="82.3" transform="rotate(-90 125.3 82.3)">39</text>
<text x="127.6" y="82.3" transform="rotate(-90 127.6 82.3)">38</text>
<text x="129.8" y="82.3" transform="rotate(-90 129.8 82.3)">37</text>
<text x="298.4" y="79.5">1</text>
<text x="298.4" y="81.8">2</text>
<text x="303.7" y="80.6">VBAT</text>
<text x="303.7" y="82.8">PC13-TAMPER-RTC</text>
<text x="323" y="80.5">VDD_2</text>
<text x="323.3" y="82.8">VSS_2</text>
<text x="333.4" y="79.5">36</text>
<text x="333.4" y="81.8">35</text>
<text x="298.4" y="84.1">3</text>
<text x="298.4" y="86.4">4</text>
<text x="298.4" y="88.7">5</text>
<text x="303.7" y="85.1">PC14-OSC32_IN</text>
<text x="303.7" y="87.4">PC15-OSC32_OUT</text>
<text x="303.7" y="89.7">PD0-OSC_IN</text>
<text x="324.7" y="85.1">PA13</text>
<text x="324.7" y="87.4">PA12</text>
<text x="324.8" y="89.7">PA11</text>
<text x="333.4" y="84.1">34</text>
<text x="333.4" y="86.4">33</text>
<text x="333.4" y="88.7">32</text>
<text x="99.6" y="95.5">1</text>
<text x="105.7" y="92.7" transform="rotate(-90 105.7 92.7)">VDD_3</text>
<text x="108" y="92.5" transform="rotate(-90 108 92.5)">VSS_3</text>
<text x="110.2" y="90.1" transform="rotate(-90 110.2 90.1)">PB9</text>
<text x="112.5" y="90.1" transform="rotate(-90 112.5 90.1)">PB8</text>
<text x="114.8" y="93" transform="rotate(-90 114.8 93)">BOOT0</text>
<text x="117.1" y="90.1" transform="rotate(-90 117.1 90.1)">PB7</text>
<text x="119.4" y="90.1" transform="rotate(-90 119.4 90.1)">PB6</text>
<text x="121.7" y="90.1" transform="rotate(-90 121.7 90.1)">PB5</text>
<text x="124" y="90.1" transform="rotate(-90 124 90.1)">PB4</text>
<text x="126.2" y="90.1" transform="rotate(-90 126.2 90.1)">PB3</text>
<text x="128.5" y="91.1" transform="rotate(-90 128.5 91.1)">PA15</text>
<text x="130.8" y="91.1" transform="rotate(-90 130.8 91.1)">PA14</text>
<text x="134.5" y="95.5">36</text>
<text x="298.4" y="91">6</text>
<text x="298.4" y="93.3">7</text>
<text x="298.4" y="95.5">8</text>
<text x="303.7" y="92">PD1-OSC_OUT</text>
<text x="303.7" y="94.3">NRST</text>
<text x="324.7" y="91.9">PA10</text>
<text x="325.7" y="94.2">PA9</text>
<text x="333.4" y="91">31</text>
<text x="333.4" y="93.3">30</text>
<text x="333.4" y="95.5">29</text>
<text x="99.6" y="97.8">2</text>
<text x="99.6" y="100.1">3</text>
<text x="104.8" y="96.6">VBAT</text>
<text x="104.8" y="98.8">PC13-TAMPER-RTC</text>
<text x="104.8" y="101.1">PC14-OSC32_IN</text>
<text x="124.2" y="96.5">VDD_2</text>
<text x="124.4" y="98.8">VSS_2</text>
<text x="125.8" y="101.1">PA13</text>
<text x="134.5" y="97.8">35</text>
<text x="134.5" y="100.1">34</text>
<text x="297.4" y="100.1">10</text>
<text x="298.4" y="97.8">9</text>
<text x="303.7" y="96.6">VSSA</text>
<text x="303.7" y="98.8">VDDA</text>
<text x="303.7" y="101.1">PA0-WKUP</text>
<text x="324.5" y="98.8">PB15</text>
<text x="324.5" y="101.1">PB14</text>
<text x="325.7" y="96.5">PA8</text>
<text x="333.4" y="97.8">28</text>
<text x="333.4" y="100.1">27</text>
<text x="99.6" y="102.4">4</text>
<text x="99.6" y="104.7">5</text>
<text x="99.6" y="107">6</text>
<text x="104.8" y="103.4">PC15-OSC32_OUT</text>
<text x="104.8" y="105.7">PD0-OSC_IN</text>
<text x="104.8" y="108">PD1-OSC_OUT</text>
<text x="125.8" y="103.4">PA12</text>
<text x="125.8" y="108">PA10</text>
<text x="125.9" y="105.7">PA11</text>
<text x="134.5" y="102.4">33</text>
<text x="134.5" y="104.7">32</text>
<text x="134.5" y="107">31</text>
<text x="297.4" y="104.7">12</text>
<text x="297.5" y="102.4">11</text>
<text x="303.7" y="103.4">PA1</text>
<text x="303.7" y="105.7">PA2</text>
<text x="324.5" y="103.4">PB13</text>
<text x="324.5" y="105.7">PB12</text>
<text x="333.4" y="102.4">26</text>
<text x="333.4" y="104.7">25</text>
<text x="99.6" y="109.3">7</text>
<text x="99.6" y="111.6">8</text>
<text x="99.6" y="113.8">9</text>
<text x="104.8" y="110.3">NRST</text>
<text x="104.8" y="112.6">VSSA</text>
<text x="126.9" y="110.2">PA9</text>
<text x="126.9" y="112.5">PA8</text>
<text x="134.5" y="109.3">30</text>
<text x="134.5" y="111.6">29</text>
<text x="134.5" y="113.8">28</text>
<text x="98.5" y="116.1">10</text>
<text x="98.6" y="118.4">11</text>
<text x="104.8" y="114.8">VDDA</text>
<text x="104.8" y="117.1">PA0-WKUP</text>
<text x="104.8" y="119.4">PA1</text>
<text x="125.7" y="114.8">PB15</text>
<text x="125.7" y="117.1">PB14</text>
<text x="125.7" y="119.4">PB13</text>
<text x="134.5" y="116.1">27</text>
<text x="134.5" y="118.4">26</text>
<text x="304.6" y="114.3" transform="rotate(-90 304.6 114.3)">PA3</text>
<text x="306.8" y="114.3" transform="rotate(-90 306.8 114.3)">PA4</text>
<text x="309.1" y="114.3" transform="rotate(-90 309.1 114.3)">PA5</text>
<text x="311.4" y="114.3" transform="rotate(-90 311.4 114.3)">PA6</text>
<text x="313.7" y="114.3" transform="rotate(-90 313.7 114.3)">PA7</text>
<text x="316" y="114.3" transform="rotate(-90 316 114.3)">PB0</text>
<text x="318.3" y="114.3" transform="rotate(-90 318.3 114.3)">PB1</text>
<text x="320.6" y="114.3" transform="rotate(-90 320.6 114.3)">PB2</text>
<text x="322.8" y="114.3" transform="rotate(-90 322.8 114.3)">PB10</text>
<text x="325.1" y="114.3" transform="rotate(-90 325.1 114.3)">PB11</text>
<text x="327.4" y="114.3" transform="rotate(-90 327.4 114.3)">VSS_1</text>
<text x="329.7" y="114.3" transform="rotate(-90 329.7 114.3)">VDD_1</text>
<text x="98.5" y="120.7">12</text>
<text x="104.8" y="121.7">PA2</text>
<text x="125.7" y="121.7">PB12</text>
<text x="134.5" y="120.7">25</text>
<text x="303.5" y="120.7" transform="rotate(-90 303.5 120.7)">13</text>
<text x="305.8" y="120.7" transform="rotate(-90 305.8 120.7)">14</text>
<text x="308.1" y="120.7" transform="rotate(-90 308.1 120.7)">15</text>
<text x="310.4" y="120.7" transform="rotate(-90 310.4 120.7)">16</text>
<text x="312.7" y="120.7" transform="rotate(-90 312.7 120.7)">17</text>
<text x="315" y="120.7" transform="rotate(-90 315 120.7)">18</text>
<text x="317.3" y="120.7" transform="rotate(-90 317.3 120.7)">19</text>
<text x="319.5" y="120.7" transform="rotate(-90 319.5 120.7)">20</text>
<text x="321.8" y="120.7" transform="rotate(-90 321.8 120.7)">21</text>
<text x="324.1" y="120.7" transform="rotate(-90 324.1 120.7)">22</text>
<text x="326.4" y="120.7" transform="rotate(-90 326.4 120.7)">23</text>
<text x="328.7" y="120.7" transform="rotate(-90 328.7 120.7)">24</text>
<text x="105.7" y="130.3" transform="rotate(-90 105.7 130.3)">PA3</text>
<text x="108" y="130.3" transform="rotate(-90 108 130.3)">PA4</text>
<text x="110.3" y="130.3" transform="rotate(-90 110.3 130.3)">PA5</text>
<text x="112.6" y="130.3" transform="rotate(-90 112.6 130.3)">PA6</text>
<text x="114.9" y="130.3" transform="rotate(-90 114.9 130.3)">PA7</text>
<text x="117.1" y="130.3" transform="rotate(-90 117.1 130.3)">PB0</text>
<text x="119.4" y="130.3" transform="rotate(-90 119.4 130.3)">PB1</text>
<text x="121.7" y="130.3" transform="rotate(-90 121.7 130.3)">PB2</text>
<text x="124" y="130.3" transform="rotate(-90 124 130.3)">PB10</text>
<text x="126.3" y="130.3" transform="rotate(-90 126.3 130.3)">PB11</text>
<text x="128.6" y="130.3" transform="rotate(-90 128.6 130.3)">VSS_1</text>
<text x="130.9" y="130.3" transform="rotate(-90 130.9 130.3)">VDD_1</text>
<text x="104.7" y="136.7" transform="rotate(-90 104.7 136.7)">13</text>
<text x="107" y="136.7" transform="rotate(-90 107 136.7)">14</text>
<text x="109.3" y="136.7" transform="rotate(-90 109.3 136.7)">15</text>
<text x="111.6" y="136.7" transform="rotate(-90 111.6 136.7)">16</text>
<text x="113.8" y="136.7" transform="rotate(-90 113.8 136.7)">17</text>
<text x="116.1" y="136.7" transform="rotate(-90 116.1 136.7)">18</text>
<text x="118.4" y="136.7" transform="rotate(-90 118.4 136.7)">19</text>
<text x="120.7" y="136.7" transform="rotate(-90 120.7 136.7)">20</text>
<text x="123" y="136.7" transform="rotate(-90 123 136.7)">21</text>
<text x="125.3" y="136.7" transform="rotate(-90 125.3 136.7)">22</text>
<text x="127.6" y="136.7" transform="rotate(-90 127.6 136.7)">23</text>
<text x="129.8" y="136.7" transform="rotate(-90 129.8 136.7)">24</text>
<text x="261.3" y="170.9">P$1</text>
<text x="261.3" y="173.2">P$2</text>
<text x="269.9" y="170.9">P$3</text>
<text x="269.9" y="173.2">P$4</text>
<text x="255" y="212.1">1</text>
<text x="255" y="214.4">2</text>
<text x="284.7" y="212.1">1</text>
<text x="284.7" y="214.4">2</text>
<text x="255" y="216.7">3</text>
<text x="255" y="219">4</text>
<text x="255" y="221.2">5</text>
<text x="284.7" y="216.7">3</text>
<text x="284.7" y="219">4</text>
<text x="284.7" y="221.2">5</text>
<text x="255" y="223.5">6</text>
<text x="255" y="225.8">7</text>
<text x="284.7" y="223.5">6</text>
<text x="284.7" y="225.8">7</text>
<text x="50.5" y="230.4">GND</text>
<text x="50.5" y="232.7">ID</text>
<text x="143.7" y="231.4">IN OUT</text>
<text x="253.9" y="232.7">10</text>
<text x="255" y="228.1">8</text>
<text x="255" y="230.4">9</text>
<text x="283.6" y="232.7">10</text>
<text x="284.7" y="228.1">8</text>
<text x="284.7" y="230.4">9</text>
<text x="33.2" y="235">SHIELD1*3</text>
<text x="50.5" y="235">D+</text>
<text x="50.5" y="237.2">D-</text>
<text x="50.5" y="239.5">VBUS</text>
<text x="143.7" y="235.9">EN</text>
<text x="253.9" y="237.2">12</text>
<text x="253.9" y="239.5">13</text>
<text x="254" y="235">11</text>
<text x="283.6" y="237.2">12</text>
<text x="283.6" y="239.5">13</text>
<text x="283.8" y="235">11</text>
<text x="143.7" y="240.5">GNDNC</text>
<text x="253.9" y="241.8">14</text>
<text x="253.9" y="244.1">15</text>
<text x="283.6" y="241.8">14</text>
<text x="283.6" y="244.1">15</text>
<text x="253.9" y="246.4">16</text>
<text x="253.9" y="248.7">17</text>
<text x="253.9" y="251">18</text>
<text x="283.6" y="246.4">16</text>
<text x="283.6" y="248.7">17</text>
<text x="283.6" y="251">18</text>
<text x="253.9" y="253.2">19</text>
<text x="253.9" y="255.5">20</text>
<text x="283.6" y="253.2">19</text>
<text x="283.6" y="255.5">20</text>
</g>
</svg>
